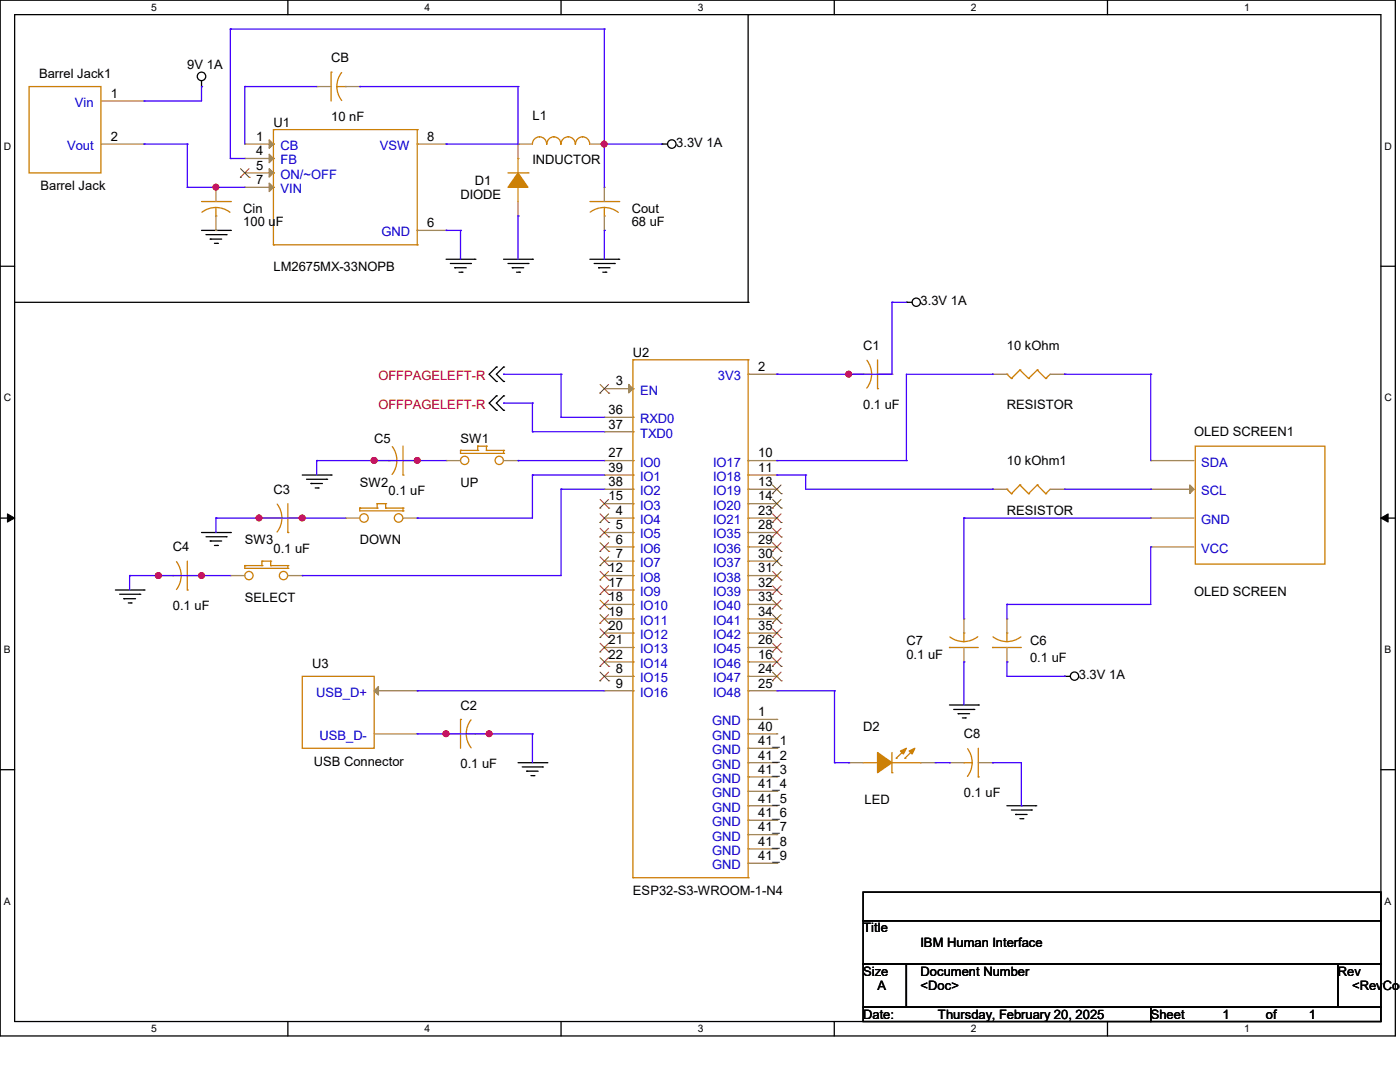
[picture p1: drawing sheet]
<svg xmlns="http://www.w3.org/2000/svg" width="279mm" height="216mm" viewBox="0 0 279 216" stroke-linecap="round" stroke-linejoin="round" font-family="sans-serif">
<path d="M0 0h278.5v206.7h-278.5zM2.9 2.9h272.7v200.9h-272.7z" fill="none" stroke="#000" stroke-width=".25"/>
<g fill="#fff">
<path d="M30.2 .3h1.1v2.3h-1.1z"/>
<path d="M30.2 204.1h1.1v2.3h-1.1z"/>
</g>
<path d="M57.4 0v2.9M57.4 203.8v2.9" fill="none" stroke="#000" stroke-width=".25"/>
<g fill="#fff">
<path d="M84.7 .3h1.1v2.3h-1.1z"/>
<path d="M84.7 204.1h1.1v2.3h-1.1z"/>
</g>
<path d="M112 0v2.9M112 203.8v2.9" fill="none" stroke="#000" stroke-width=".25"/>
<g fill="#fff">
<path d="M139.2 .3h1.1v2.3h-1.1z"/>
<path d="M139.2 204.1h1.1v2.3h-1.1z"/>
</g>
<path d="M166.5 0v2.9M166.5 203.8v2.9" fill="none" stroke="#000" stroke-width=".25"/>
<g fill="#fff">
<path d="M193.8 .3h1.1v2.3h-1.1z"/>
<path d="M193.8 204.1h1.1v2.3h-1.1z"/>
</g>
<path d="M221 0v2.9M221 203.8v2.9" fill="none" stroke="#000" stroke-width=".25"/>
<g fill="#fff">
<path d="M248.3 .3h1.1v2.3h-1.1z"/>
<path d="M248.3 204.1h1.1v2.3h-1.1z"/>
<path d="M.8 28h1.4v2.3h-1.4z"/>
<path d="M276.3 28h1.4v2.3h-1.4z"/>
<path d="M.8 78.2h1.4v2.3h-1.4z"/>
<path d="M276.3 78.2h1.4v2.3h-1.4z"/>
</g>
<path d="M0 53.1h2.9M275.6 53.1h2.9" fill="none" stroke="#000" stroke-width=".25"/>
<g fill="#fff">
<path d="M.8 128.5h1.3v2.2h-1.3z"/>
<path d="M276.3 128.5h1.3v2.2h-1.3z"/>
</g>
<path d="M0 103.4h2.9M275.6 103.4h2.9" fill="none" stroke="#000" stroke-width=".25"/>
<path d="M1.5 102.5l1.4 .9-1.4 .8zM275.6 103.4l1.4-.9v1.7z" fill="#000" stroke="#000" stroke-width=".2"/>
<g fill="#fff">
<path d="M.8 178.7h1.3v2.2h-1.3z"/>
<path d="M276.3 178.7h1.3v2.2h-1.3z"/>
</g>
<g fill="none" stroke="#000" stroke-width=".25">
<path d="M40.2 17.3h.1M40.2 16.1v1.2M149.3 2.9h.1M149.3 2.9v57.4M132.1 28.7h.1M132.1 28.7h1.1M40.2 46h5.8M41.1 46.8h4M42 47.7h.1M42 47.7h2.2M42.8 48.6h.6M43.4 48.6h.1"/>
<path d="M45.1 46.8h.1M46 46h.1M89 51.7h5.8M89.9 52.6h4M90.8 53.4h.1M90.8 53.4h2.2M91.6 54.3h.6M92.2 54.3h.1M93.9 52.6h.1M94.8 51.7h.1M100.5 51.7h5.8M101.4 52.6h4"/>
<path d="M102.2 53.4h.1M102.2 53.4h2.3M103.1 54.3h.6M103.7 54.3h.1M105.4 52.6h.1M106.3 51.7h.1M117.7 51.7h5.8M118.6 52.6h4M119.5 53.4h.1M119.5 53.4h2.3M120.3 54.3h.6M120.9 54.3h.1"/>
<path d="M122.6 52.6h.1M123.5 51.7h.1M2.9 60.3h146.4M99.1 73.2h.1M99.1 76.1h.1M99.1 79h.1M99.1 73.2l-1.5 1.5 1.5 1.4M99.1 79l-1.5 1.4 1.5 1.5M100.5 73.2h.1M100.5 76.1h.1M100.5 79h.1M100.5 73.2l-1.4 1.5 1.4 1.4"/>
<path d="M100.5 79l-1.4 1.4 1.4 1.5M149.3 60.3h.1M180.9 60.3h.1M180.9 60.3h1.1M60.3 94.8h5.8M61.2 95.6h4M62.1 96.5h.1M62.1 96.5h2.2M62.9 97.4h.6M63.5 97.4h.1M65.2 95.6h.1M66.1 94.8h.1"/>
<path d="M99.1 81.9h.1M100.5 81.9h.1M23 117.7h5.7M23.9 118.6h4M24.7 119.5h.1M24.7 119.5h2.4M27.9 118.6h.1M28.7 117.7h.1M40.2 106.3h5.8M41.1 107.1h4M42 107.9h.1M42 107.9h2.2"/>
<path d="M42.8 108.8h.6M43.4 108.8h.1M45.1 107.1h.1M46 106.3h.1M25.6 120.3h.6M26.2 120.3h.1M212.4 135h.1M212.4 135h1.2M0 153.6h2.9M103.4 152.2h5.7M104.2 153h4M105.1 153.9h.1"/>
<path d="M105.1 153.9h2.3M106 154.8h.6M106.6 154.8h.1M108.2 153h.1M109.1 152.2h.1M189.5 140.7h5.7M190.3 141.6h4.1M191.2 142.4h.1M191.2 142.4h2.3M192.1 143.3h.6M192.7 143.3h.1M194.4 141.6h.1"/>
<path d="M195.2 140.7h.1M275.6 153.6h2.9M172.3 178h103.3v5.7h-103.3zM201 160.8h5.7M201.8 161.6h4M202.7 162.5h.1M202.7 162.5h2.3M203.5 163.4h.6M204.1 163.4h.1M205.8 161.6h.1M206.7 160.8h.1M172.3 183.7h103.3v8.7h-103.3z"/>
<path d="M172.3 192.4h8.6v8.6h-8.6zM180.9 192.4h86.1v8.6h-86.1zM267 192.4h8.6v8.6h-8.6zM172.3 201h57.4v2.8h-57.4zM229.7 201h45.9v2.8h-45.9z"/>
<circle cx="40.2" cy="15.2" r=".85"/>
<circle cx="134.1" cy="28.7" r=".85"/>
<circle cx="182.9" cy="60.3" r=".83"/>
<circle cx="214.4" cy="134.9" r=".83"/>
</g>
<g fill="none" stroke="#cc8006" stroke-width=".25">
<path d="M5.8 17.3h14.4v17.2h-14.4zM66.1 14.4h.1M66.1 14.4v5.8M67.2 17.3l.3 1.4 .7 1.4M67.2 17.3h1.7M68.2 14.5l-.7 1.3-.3 1.5M68.9 17.3h.1M54.6 25.9h.1M54.6 28.7h.1M54.6 31.6h.1M54.6 34.5h.1M54.6 37.4h.1"/>
<path d="M54.6 25.9h28.7M54.6 25.9v23M83.3 25.9h.1M83.3 28.7h.1M83.3 25.9v23M101.4 34.5h4M103.4 37.4h.1M103.4 31.6h.1M103.4 31.6v2.9M103.4 37.4v2.8M105.4 34.5h.1M111.9 28.7a1.41 1.41 0 0 0-1.3-1.4 1.5 1.5 0 0 0-1.5 1.4 1.42 1.42 0 0 0-1.4-1.4 1.42 1.42 0 0 0-1.4 1.4"/>
<path d="M114.8 28.7a1.42 1.42 0 0 0-1.4-1.4 1.42 1.42 0 0 0-1.4 1.4M117.7 28.7a1.42 1.42 0 0 0-1.4-1.4 1.42 1.42 0 0 0-1.4 1.4M40.2 40.2h5.8M43.1 43.1h.1M43.1 41.4l1.5 .2 1.3 .8M43.1 41.4l-1.5 .2-1.3 .8M43.1 41.4v1.7M46 40.2h.1M54.6 48.9h.1M54.6 48.9h28.7M83.3 48.9h.1M83.3 46h.1"/>
<path d="M117.7 40.2h5.8M120.6 43.1h.1M120.6 41.4l1.5 .3 1.3 .7M120.6 41.4l-1.5 .2-1.3 .7M120.6 41.4v1.7M123.5 40.2h.1M126.3 71.8h.1M126.3 77.6h.1M126.3 71.8h23M126.3 71.8v103.3M149.3 71.8h.1M149.3 74.7h.1"/>
<path d="M149.3 71.8v103.3M172.3 74.7h.1M172.3 74.7h1.7M173 71.9l.7 1.3 .2 1.5-.2 1.4-.7 1.3M175.1 77.6h.1M175.1 71.8v5.8M201 74.7h.1M201 74.7l.8 .8M201.8 75.5h.1M203.5 73.8h.1M203.5 73.8l1.8 1.7M203.5 73.8l-1.7 1.7"/>
<path d="M205.3 75.5h.1M207 73.8h.1M207 73.8l1.7 1.7M207 73.8l-1.7 1.7M208.7 75.5h.1M209.6 74.7l-.9 .8M77.6 91.9h.1M77.6 91.9h1.6M78.3 89.1l.7 1.3 .2 1.5M79.2 91.9l-.2 1.5-.8 1.3M80.4 94.8h.1M80.4 89v5.8"/>
<path d="M91.9 89.9h.1M91.9 89.9v.6h8.6M91.9 89.9h3.4M95.3 89h.1M95.3 89.9h.1M95.3 89h1.8M95.3 89v.9M97.1 89.9h.1M97.1 89h.1M97.1 89.9h3.4M97.1 89v.9M100.5 90.5h.1"/>
<path d="M100.5 89.9h.1M100.5 89.9v.6M126.3 97.6h.1M126.3 91.9h.1M126.3 94.8h.1M126.3 86.1h.1M126.3 83.3h.1M149.3 91.9h.1M149.3 94.8h.1M149.3 97.6h.1M201 97.6h.1M201 97.6l.8 .9"/>
<path d="M201.8 98.5h.1M203.5 96.8h.1M203.5 96.8l1.8 1.7M203.5 96.8l-1.7 1.7M205.3 98.5h.1M207 96.8h.1M207 96.8l1.7 1.7M207 96.8l-1.7 1.7M208.7 98.5h.1M209.6 97.6l-.9 .9M238.5 89h25.9v23.6h-25.9zM34.5 114.9h.1"/>
<path d="M34.5 114.9h1.7M35.2 112.1l.7 1.3 .3 1.5M36.2 114.9l-.3 1.4-.7 1.3M37.4 117.7h.1M37.4 112v5.7M48.9 112.9h.1M48.9 112.9v.5h8.5M48.9 112.9h3.4M52.3 112h.1M52.3 112.9h.1M52.3 112h1.7M52.3 112v.9"/>
<path d="M54 112.9h.1M54 112h.1M54 112.9h3.4M54 112v.9M54.6 103.4h.1M54.6 103.4h1.7M55.3 100.6l.7 1.3 .3 1.5M56.3 103.4l-.3 1.4-.7 1.3M57.4 113.4h.1M57.4 112.9h.1M57.4 106.3h.1M57.4 100.5v5.8"/>
<path d="M57.4 112.9v.5M71.8 101.4h.1M71.8 101.4v.5h8.6M71.8 101.4h3.5M75.3 100.5h.1M75.3 101.4h.1M75.3 100.5h1.7M75.3 100.5v.9M77 101.4h.1M77 100.5h.1M77 101.4h3.4M77 100.5v.9"/>
<path d="M80.4 101.9h.1M80.4 101.4h.1M80.4 101.4v.5M126.3 103.4h.1M126.3 106.3h.1M126.3 100.5h.1M126.3 109.1h.1M126.3 112h.1M126.3 114.9h.1M126.3 117.7h.1M149.3 106.3h.1M149.3 117.7h.1"/>
<path d="M149.3 103.4h.1M149.3 112h.1M149.3 114.9h.1M149.3 109.1h.1M149.3 100.5h.1M60.3 135h14.4v14.3h-14.4zM126.3 132.1h.1M126.3 126.3h.1M126.3 129.2h.1M126.3 135h.1M126.3 137.8h.1M126.3 120.6h.1"/>
<path d="M126.3 123.5h.1M149.3 123.5h.1M149.3 120.6h.1M149.3 126.3h.1M149.3 129.2h.1M149.3 132.1h.1M149.3 135h.1M149.3 137.8h.1M189.5 129.2h.1M189.5 129.2h5.7M192.4 126.3h.1M192.4 126.3v1.8"/>
<path d="M195.1 127.1l-1.3 .7-1.4 .2-1.5-.2-1.3-.7M198.1 129.2h.1M198.1 129.2h5.7M198.2 127.1a4.6 4.6 0 0 0 5.5 0M201 126.3h.1M201 126.3v1.8M91.9 143.6h.1M91.9 143.6v5.7M93 146.4l.3 1.5 .7 1.3M93 146.4h1.8M94 143.6l-.7 1.3-.3 1.5M94.8 146.4h.1"/>
<path d="M149.3 143.6h.1M149.3 146.4h.1M149.3 149.3h.1M149.3 152.2h.1M149.3 155h.1M149.3 157.9h.1M172.3 152.2h2.8M175.1 152.2h.1M178 154.2h.1M178 152.2h5.7M178 150.2v4M178.9 151.3h.1"/>
<path d="M180.6 151.3h.1M180.6 149.6l-1.7 1.7M182.3 149.6l-1.7 1.7M183.7 152.2h.1M192.4 152.2h.1M192.4 152.2h1.7M193.1 149.4l.7 1.3 .2 1.5M194 152.2l-.2 1.4-.7 1.3M195.2 155h.1M195.2 149.3v5.7M126.3 175.1h.1M126.3 175.1h23"/>
<path d="M149.3 175.1h.1M149.3 160.8h.1M149.3 163.7h.1M149.3 166.5h.1M149.3 169.4h.1M149.3 172.3h.1"/>
<circle cx="92.7" cy="91.9" r=".83"/>
<circle cx="99.6" cy="91.9" r=".83"/>
<circle cx="49.7" cy="114.9" r=".83"/>
<circle cx="56.6" cy="114.9" r=".83"/>
<circle cx="72.6" cy="103.4" r=".85"/>
<circle cx="79.5" cy="103.4" r=".85"/>
</g>
<g fill="#a84" stroke="#a84" stroke-width=".25">
<path d="M53.7 27.9l.9 .8-.9 .9z"/>
<path d="M53.7 30.8l.9 .8-.9 .9z"/>
<path d="M53.7 33.7l.9 .8-.9 .8z"/>
<path d="M53.7 36.5l.9 .9-.9 .8z"/>
<path d="M237.4 96.8l.9 .8-.9 .9z"/>
<path d="M74.7 137.8l.8-.8v1.7z"/>
<path d="M125.5 76.7l.8 .9-.8 .8z"/>
</g>
<g fill="none" stroke="#a84" stroke-width=".25">
<path d="M63.2 17.3h.1M63.2 17.3h2.9M68.9 17.3h2.9M71.8 17.3h.1M20.2 28.7h8.5M20.2 20.2h8.5M28.7 20.2h.1M28.7 28.7h.1M43.1 37.4h.1M43.1 37.4v2.8M48.9 28.7h.1M48.9 31.6h.1"/>
<path d="M48.9 34.5h.1M48.9 37.4h.1M48.9 28.7h5.7M48.9 31.6h5.7M48.9 34.5h5.7M48.9 37.4h5.7M83.3 28.7h5.7M89 28.7h.1M103.4 28.7h.1M103.4 28.7h2.9M103.4 28.7v2.9M117.7 28.7h2.9"/>
<path d="M120.6 37.4h.1M120.6 28.7h.1M120.6 37.4v2.8M43.1 46h.1M43.1 43.1v2.9M83.3 46h5.7M89 46h.1M103.4 43.1h.1M103.4 40.2v2.9M120.6 46h.1M120.6 43.1v2.9M120.6 77.6h.1"/>
<path d="M120.6 77.6h5.7M149.3 74.7h5.7M155 74.7h.1M169.4 74.7h.1M169.4 74.7h2.9M175.1 74.7h2.9M178 74.7h.1M198.1 74.7h.1M198.1 74.7h2.9M209.6 74.7h2.8M212.4 74.7h.1M74.7 91.9h.1"/>
<path d="M74.7 91.9h2.9M80.4 91.9h2.9M83.3 91.9h.1M89 91.9h.1M89 91.9h2.9M100.5 91.9h2.9M103.4 91.9h.1M120.6 91.9h.1M120.6 83.3h.1M120.6 86.1h.1M120.6 97.6h.1M120.6 94.8h.1"/>
<path d="M120.6 97.6h5.7M120.6 91.9h5.7M120.6 94.8h5.7M120.6 83.3h5.7M120.6 86.1h5.7M149.3 97.6h5.7M149.3 91.9h5.7M149.3 94.8h5.7M155 91.9h.1M155 94.8h.1M155 97.6h.1M198.1 97.6h.1"/>
<path d="M198.1 97.6h2.9M209.6 97.6h2.8M212.4 97.6h.1M229.7 97.6h.1M229.7 91.9h.1M229.7 97.6h8.6M229.7 91.9h8.6M31.6 114.9h.1M31.6 114.9h2.9M37.4 114.9h2.8M40.2 114.9h.1M46 114.9h.1"/>
<path d="M46 114.9h2.9M51.7 103.4h.1M51.7 103.4h2.9M57.4 114.9h2.9M57.4 103.4h2.9M60.3 114.9h.1M60.3 103.4h.1M68.9 103.4h.1M68.9 103.4h2.9M80.4 103.4h2.9M83.3 103.4h.1M120.6 103.4h.1"/>
<path d="M120.6 106.3h.1M120.6 109.1h.1M120.6 112h.1M120.6 114.9h.1M120.6 100.5h.1M120.6 117.7h.1M120.6 114.9h5.7M120.6 109.1h5.7M120.6 103.4h5.7M120.6 106.3h5.7M120.6 112h5.7M120.6 100.5h5.7"/>
<path d="M120.6 117.7h5.7M149.3 114.9h5.7M149.3 109.1h5.7M149.3 103.4h5.7M149.3 106.3h5.7M149.3 112h5.7M149.3 100.5h5.7M149.3 117.7h5.7M155 100.5h.1M155 103.4h.1M155 106.3h.1M155 109.1h.1"/>
<path d="M155 112h.1M155 114.9h.1M155 117.7h.1M229.7 109.1h.1M229.7 103.4h.1M229.7 109.1h8.6M229.7 103.4h8.6M74.7 137.8h8.6M83.3 137.8h.1M120.6 135h.1M120.6 137.8h.1M120.6 120.6h.1"/>
<path d="M120.6 123.5h.1M120.6 126.3h.1M120.6 129.2h.1M120.6 132.1h.1M120.6 137.8h5.7M120.6 135h5.7M120.6 132.1h5.7M120.6 120.6h5.7M120.6 123.5h5.7M120.6 126.3h5.7M120.6 129.2h5.7M149.3 137.8h5.7"/>
<path d="M149.3 135h5.7M149.3 132.1h5.7M149.3 120.6h5.7M149.3 123.5h5.7M149.3 126.3h5.7M149.3 129.2h5.7M155 132.1h.1M155 135h.1M155 137.8h.1M155 129.2h.1M155 120.6h.1M155 123.5h.1"/>
<path d="M155 126.3h.1M192.4 132.1h.1M192.4 123.5h.1M192.4 123.5v2.8M192.4 129.2v2.9M201 132.1h.1M201 123.5h.1M201 123.5v2.8M201 129.2v2.9M74.7 146.4h8.6M83.3 146.4h.1M89 146.4h.1"/>
<path d="M89 146.4h2.9M94.8 146.4h2.8M97.6 146.4h.1M149.3 146.4h5.7M149.3 152.2h5.7M149.3 143.6h5.7M149.3 149.3h5.7M149.3 155h5.7M149.3 157.9h5.7M155 143.6h.1M155 146.4h.1M155 149.3h.1"/>
<path d="M155 152.2h.1M155 155h.1M155 157.9h.1M169.4 152.2h.1M169.4 152.2h2.9M183.7 152.2h2.9M186.6 152.2h.1M189.5 152.2h.1M189.5 152.2h2.9M195.2 152.2h2.9M198.1 152.2h.1M149.3 160.8h5.7"/>
<path d="M149.3 163.7h5.7M149.3 166.5h5.7M149.3 169.4h5.7M149.3 172.3h5.7M155 160.8h.1M155 163.7h.1M155 166.5h.1M155 169.4h.1M155 172.3h.1"/>
</g>
<g fill="none" stroke="#804000" stroke-width=".2">
<path d="M48 35.4h.1M48 33.7l1.7 1.7M49.7 33.7l-1.7 1.7M49.7 35.4h.1M119.7 78.4h.1M119.8 76.7l1.7 1.7M121.5 76.7l-1.8 1.7M121.5 78.4h.1M119.8 99.7l1.7 1.7M121.5 99.7l-1.8 1.7M154.1 98.5h.1M154.2 96.8l1.7 1.7"/>
<path d="M154.2 99.7l1.7 1.7M155.9 99.7l-1.8 1.7M155.9 96.8l-1.8 1.7M155.9 98.5h.1M119.7 104.3h.1M119.7 107.1h.1M119.7 110h.1M119.7 112.9h.1M119.7 115.7h.1M119.7 101.4h.1M119.7 118.6h.1M119.8 102.5l1.7 1.8"/>
<path d="M119.8 105.4l1.7 1.7M119.8 108.3l1.7 1.7M119.8 111.1l1.7 1.8M119.8 114l1.7 1.7M119.8 116.9l1.7 1.7M119.8 119.8l1.7 1.7M121.5 102.5l-1.8 1.8M121.5 105.4l-1.8 1.7M121.5 108.3l-1.8 1.7M121.5 111.1l-1.8 1.8M121.5 114l-1.8 1.7M121.5 116.9l-1.8 1.7"/>
<path d="M121.5 119.8l-1.8 1.7M121.5 104.3h.1M121.5 107.1h.1M121.5 110h.1M121.5 112.9h.1M121.5 115.7h.1M121.5 101.4h.1M121.5 118.6h.1M154.1 101.4h.1M154.1 104.3h.1M154.1 107.1h.1M154.1 110h.1"/>
<path d="M154.1 112.9h.1M154.1 115.7h.1M154.1 118.6h.1M154.2 102.5l1.7 1.8M154.2 105.4l1.7 1.7M154.2 108.3l1.7 1.7M154.2 111.1l1.7 1.8M154.2 114l1.7 1.7M154.2 116.9l1.7 1.7M154.2 119.8l1.7 1.7M155.9 102.5l-1.8 1.8M155.9 105.4l-1.8 1.7"/>
<path d="M155.9 108.3l-1.8 1.7M155.9 111.1l-1.8 1.8M155.9 114l-1.8 1.7M155.9 116.9l-1.8 1.7M155.9 119.8l-1.8 1.7M155.9 101.4h.1M155.9 104.3h.1M155.9 107.1h.1M155.9 110h.1M155.9 112.9h.1M155.9 115.7h.1M155.9 118.6h.1"/>
<path d="M119.7 135.8h.1M119.7 121.5h.1M119.7 124.4h.1M119.7 127.2h.1M119.7 130.1h.1M119.7 133h.1M119.8 134.1l1.7 1.7M119.8 122.6l1.7 1.8M119.8 125.5l1.7 1.7M119.8 128.4l1.7 1.7M119.8 131.2l1.7 1.8M121.5 134.1l-1.8 1.7"/>
<path d="M121.5 131.2l-1.8 1.8M121.5 122.6l-1.8 1.8M121.5 125.5l-1.8 1.7M121.5 128.4l-1.8 1.7M121.5 135.8h.1M121.5 121.5h.1M121.5 124.4h.1M121.5 127.2h.1M121.5 130.1h.1M121.5 133h.1M154.1 133h.1M154.1 135.8h.1"/>
<path d="M154.1 130.1h.1M154.1 121.5h.1M154.1 124.4h.1M154.1 127.2h.1M154.2 131.2l1.7 1.8M154.2 134.1l1.7 1.7M154.2 128.4l1.7 1.7M154.2 122.6l1.7 1.8M154.2 125.5l1.7 1.7M155.9 131.2l-1.8 1.8M155.9 134.1l-1.8 1.7M155.9 128.4l-1.8 1.7"/>
<path d="M155.9 122.6l-1.8 1.8M155.9 125.5l-1.8 1.7M155.9 133h.1M155.9 135.8h.1M155.9 130.1h.1M155.9 121.5h.1M155.9 124.4h.1M155.9 127.2h.1"/>
</g>
<g fill="#cc8006" stroke="#cc8006" stroke-width=".25">
<path d="M103.4 34.5l2 2.9h-4z" fill-rule="evenodd"/>
<path d="M175.1 150.2l2.9 2-2.9 2z" fill-rule="evenodd"/>
<path d="M181.4 149.9l1.2-.6-.6 1.2z" fill-rule="evenodd"/>
<path d="M179.7 149.9l1.2-.6-.6 1.2z" fill-rule="evenodd"/>
</g>
<g fill="none" stroke="#4200ff" stroke-width=".25">
<path d="M40.2 17.3h.1M40.2 17.3v2.9h-11.5M46 5.8h.1M46 5.8v25.8M46 5.8h74.6M48.9 17.3h.1M48.9 17.3v11.4M48.9 17.3h14.3M71.8 17.3h.1M71.8 17.3h31.6M103.4 17.3h.1M103.4 17.3v11.4h-14.4"/>
<path d="M120.6 5.8h.1M120.6 5.8v31.6M28.7 20.2h.1M28.7 28.7h.1M28.7 28.7h8.7M37.4 28.7h.1M37.4 37.4h.1M37.4 28.7v8.7M37.4 37.4h11.5M43.1 37.4h.1M46 31.6h.1M46 31.6h2.9"/>
<path d="M89 28.7h.1M120.6 28.7h.1M120.6 28.7h11.5M89 46h.1M89 46h2.9M91.9 46h.1M91.9 46v5.7M103.4 43.1h.1M103.4 43.1v8.6M120.6 46h.1M120.6 46v5.7M100.5 74.7h.1"/>
<path d="M100.5 74.7h11.5M112 74.7h.1M112 74.7v8.6M155 74.7h.1M169.4 74.7h.1M178 60.3h.1M178 60.3v14.4h-23M178 60.3h2.9M198.1 74.7h.1M198.1 74.7h-17.2v17.2M212.4 74.7h.1M212.4 74.7h17.3"/>
<path d="M229.7 74.7h.1M229.7 74.7v17.2M63.2 91.9h.1M63.2 91.9h25.8M63.2 91.9v2.9M74.7 91.9h.1M83.3 91.9h.1M100.5 80.4h.1M100.5 80.4h5.8M103.4 91.9h.1M103.4 91.9h17.2M106.3 94.8h.1"/>
<path d="M106.3 86.1h.1M106.3 80.4h.1M106.3 80.4v5.7M106.3 94.8v8.6h-23M106.3 94.8h14.3M106.3 86.1h14.3M112 97.6h.1M112 83.3h.1M112 97.6v17.3h-51.7M112 97.6h8.6M112 83.3h8.6M155 91.9h.1"/>
<path d="M155 94.8h.1M155 91.9h25.9M155 94.8h5.8M160.8 94.8h.1M160.8 94.8v2.8h37.3M180.9 91.9h.1M198.1 97.6h.1M212.4 97.6h17.3M229.7 97.6h.1M25.9 114.9h.1M25.9 114.9h20.1M25.9 114.9v2.8"/>
<path d="M31.6 114.9h.1M40.2 114.9h.1M43.1 103.4h.1M43.1 103.4h25.8M43.1 103.4v2.9M51.7 103.4h.1M60.3 114.9h.1M60.3 103.4h.1M83.3 103.4h.1M192.4 103.4h.1M192.4 103.4h37.3M192.4 103.4v20.1"/>
<path d="M229.7 109.1h.1M229.7 109.1v11.5h-28.7M83.3 137.8h.1M83.3 137.8h37.3M155 137.8h11.5M166.5 137.8h.1M166.5 137.8v14.4M192.4 132.1h.1M192.4 132.1v8.6M201 132.1h.1M201 120.6h.1M201 120.6v2.9"/>
<path d="M201 132.1v2.9h11.4M212.4 135h.1M83.3 146.4h.1M83.3 146.4h23M89 146.4h.1M97.6 146.4h.1M106.3 146.4h.1M106.3 146.4v5.8M166.5 152.2h.1M166.5 152.2h2.9M169.4 152.2h.1M186.6 152.2h2.9"/>
<path d="M189.5 152.2h.1M198.1 152.2h.1M198.1 152.2h5.7v8.6M203.8 160.8h.1"/>
</g>
<g fill="#f00" stroke="#f00" stroke-width=".25">
<circle cx="43.1" cy="37.3" r=".55"/>
<circle cx="120.6" cy="28.7" r=".55"/>
<circle cx="74.7" cy="91.9" r=".56"/>
<circle cx="169.4" cy="74.7" r=".55"/>
<circle cx="97.6" cy="146.4" r=".55"/>
<circle cx="89" cy="146.4" r=".56"/>
<circle cx="40.2" cy="114.9" r=".55"/>
<circle cx="31.6" cy="114.9" r=".56"/>
<circle cx="60.3" cy="103.4" r=".56"/>
<circle cx="51.7" cy="103.4" r=".55"/>
<circle cx="83.3" cy="91.9" r=".55"/>
</g>
<g font-size="2.6">
<text x="7.8" y="15.6">Barrel Jack1</text>
<text x="37.4" y="13.8">9V 1A</text>
<text x="66.1" y="12.4">CB</text>
<text x="22.1" y="19.5">1</text>
<text x="106.3" y="23.9">L1</text>
<text x="22.1" y="28.1">2</text>
<text x="51.1" y="28.1">1</text>
<text x="54.6" y="25.4">U1</text>
<text x="66.1" y="24.2">10 nF</text>
<text x="85.3" y="28.1">8</text>
<text x="135" y="29.4">3.3V 1A</text>
<text x="51.1" y="31">4</text>
<text x="51.1" y="33.9">5</text>
<text x="106.3" y="32.8">INDUCTOR</text>
<text x="8.1" y="38">Barrel Jack</text>
<text x="51.1" y="36.7">7</text>
<text x="91.9" y="39.7">DIODE</text>
<text x="94.8" y="36.8">D1</text>
<text x="48.6" y="42.5">Cin</text>
<text x="48.6" y="45.1">100 uF</text>
<text x="85.3" y="45.3">6</text>
<text x="126.1" y="42.5">Cout</text>
<text x="126.1" y="45.1">68 uF</text>
<text x="54.6" y="54.1">LM2675MX-33NOPB</text>
<text x="183.7" y="60.9">3.3V 1A</text>
<text x="126.3" y="71.2">U2</text>
<text x="172.3" y="69.8">C1</text>
<text x="201" y="69.8">10 kOhm</text>
<text x="122.9" y="76.9">3</text>
<text x="151.3" y="74">2</text>
<text x="121.5" y="82.6">36</text>
<text x="172.3" y="81.6">0.1 uF</text>
<text x="201" y="81.6">RESISTOR</text>
<text x="74.7" y="88.5">C5</text>
<text x="91.9" y="88.5">SW1</text>
<text x="121.5" y="85.5">37</text>
<text x="238.3" y="87">OLED SCREEN1</text>
<text x="121.5" y="91.3">27</text>
<text x="121.5" y="94.1">39</text>
<text x="151.3" y="91.3">10</text>
<text x="151.3" y="94.1">11</text>
<text x="201" y="92.8">10 kOhm1</text>
<text x="54.6" y="98.6">C3</text>
<text x="71.8" y="97.1">SW2</text>
<text x="77.6" y="98.8">0.1 uF</text>
<text x="91.9" y="97.1">UP</text>
<text x="121.5" y="99.9">15</text>
<text x="121.5" y="97">38</text>
<text x="151.3" y="97">13</text>
<text x="151.3" y="99.9">14</text>
<text x="122.9" y="102.7">4</text>
<text x="122.9" y="105.6">5</text>
<text x="151.3" y="102.7">23</text>
<text x="151.3" y="105.6">28</text>
<text x="201" y="102.8">RESISTOR</text>
<text x="34.5" y="110">C4</text>
<text x="48.9" y="108.6">SW3</text>
<text x="54.6" y="110.3">0.1 uF</text>
<text x="71.8" y="108.6">DOWN</text>
<text x="122.9" y="108.5">6</text>
<text x="122.9" y="111.3">7</text>
<text x="151.3" y="108.5">29</text>
<text x="151.3" y="111.3">30</text>
<text x="121.5" y="114.2">12</text>
<text x="121.5" y="117.1">17</text>
<text x="121.5" y="120">18</text>
<text x="151.3" y="114.2">31</text>
<text x="151.3" y="117.1">32</text>
<text x="151.3" y="120">33</text>
<text x="238.3" y="118.9">OLED SCREEN</text>
<text x="34.5" y="121.8">0.1 uF</text>
<text x="48.9" y="120.1">SELECT</text>
<text x="121.5" y="122.9">19</text>
<text x="121.5" y="125.7">20</text>
<text x="151.3" y="122.9">34</text>
<text x="151.3" y="125.7">35</text>
<text x="121.5" y="128.6">21</text>
<text x="121.5" y="131.4">22</text>
<text x="151.3" y="131.4">16</text>
<text x="151.3" y="128.6">26</text>
<text x="180.9" y="128.7">C7</text>
<text x="180.9" y="131.5">0.1 uF</text>
<text x="205.6" y="128.7">C6</text>
<text x="62.3" y="133.3">U3</text>
<text x="122.9" y="134.3">8</text>
<text x="122.9" y="137.2">9</text>
<text x="151.3" y="134.3">24</text>
<text x="151.3" y="137.2">25</text>
<text x="205.6" y="132.1">0.1 uF</text>
<text x="215.3" y="135.6">3.3V 1A</text>
<text x="91.9" y="141.6">C2</text>
<text x="151.3" y="142.9">1</text>
<text x="151.3" y="145.8">40</text>
<text x="151.3" y="148.7">41_1</text>
<text x="172.3" y="145.9">D2</text>
<text x="192.4" y="147.3">C8</text>
<text x="62.6" y="152.8">USB Connector</text>
<text x="91.9" y="153.3">0.1 uF</text>
<text x="151.3" y="151.6">41_2</text>
<text x="151.3" y="154.4">41_3</text>
<text x="151.3" y="157.3">41_4</text>
<text x="151.3" y="160.1">41_5</text>
<text x="172.6" y="160.5">LED</text>
<text x="192.4" y="159.1">0.1 uF</text>
<text x="151.3" y="163">41_6</text>
<text x="151.3" y="165.9">41_7</text>
<text x="151.3" y="168.7">41_8</text>
<text x="151.3" y="171.6">41_9</text>
<text x="126.3" y="178.6">ESP32-S3-WROOM-1-N4</text>
<text x="172.3" y="186.1">Title</text>
<text x="183.7" y="188.9">IBM Human Interface</text>
<text x="172.3" y="194.7">Size</text>
<text x="175.1" y="197.6">A</text>
<text x="183.7" y="194.7">Document Number</text>
<text x="183.7" y="197.6">&lt;Doc&gt;</text>
<text x="267" y="194.7">Rev</text>
<text x="269.8" y="197.6">&lt;RevCod</text>
<text x="172.3" y="203.3">Date:</text>
<text x="187.2" y="203.3">Thursday, February 20, 2025</text>
<text x="229.7" y="203.3">Sheet</text>
<text x="244" y="203.3">1</text>
<text x="252.6" y="203.3">of</text>
<text x="261.2" y="203.3">1</text>
</g>
<g font-size="2.6" fill="#00c">
<text x="14.9" y="21.3">Vin</text>
<text x="13.4" y="29.9">Vout</text>
<text x="56" y="29.9">CB</text>
<text x="75.8" y="29.9">VSW</text>
<text x="56" y="32.8">FB</text>
<text x="56" y="35.7">ON/~OFF</text>
<text x="56" y="38.6">VIN</text>
<text x="76.1" y="47.2">GND</text>
<text x="143.3" y="75.9">3V3</text>
<text x="127.8" y="78.7">EN</text>
<text x="127.8" y="84.5">RXD0</text>
<text x="127.8" y="87.3">TXD0</text>
<text x="127.8" y="93.1">IO0</text>
<text x="127.8" y="96">IO1</text>
<text x="142.3" y="93.1">IO17</text>
<text x="142.3" y="96">IO18</text>
<text x="239.7" y="93.1">SDA</text>
<text x="127.8" y="101.7">IO3</text>
<text x="127.8" y="98.8">IO2</text>
<text x="142.3" y="98.8">IO19</text>
<text x="142.3" y="101.7">IO20</text>
<text x="239.7" y="98.8">SCL</text>
<text x="127.8" y="104.6">IO4</text>
<text x="127.8" y="107.4">IO5</text>
<text x="142.3" y="104.6">IO21</text>
<text x="142.3" y="107.4">IO35</text>
<text x="239.7" y="104.6">GND</text>
<text x="127.8" y="110.3">IO6</text>
<text x="127.8" y="113.2">IO7</text>
<text x="142.3" y="110.3">IO36</text>
<text x="142.3" y="113.2">IO37</text>
<text x="239.7" y="110.3">VCC</text>
<text x="127.8" y="116">IO8</text>
<text x="127.8" y="118.9">IO9</text>
<text x="142.3" y="116">IO38</text>
<text x="142.3" y="118.9">IO39</text>
<text x="127.8" y="121.8">IO10</text>
<text x="127.8" y="124.7">IO11</text>
<text x="142.3" y="121.8">IO40</text>
<text x="142.3" y="124.7">IO41</text>
<text x="127.8" y="127.5">IO12</text>
<text x="127.8" y="130.4">IO13</text>
<text x="142.3" y="130.4">IO45</text>
<text x="142.3" y="127.5">IO42</text>
<text x="127.8" y="136.1">IO15</text>
<text x="127.8" y="133.3">IO14</text>
<text x="142.3" y="133.3">IO46</text>
<text x="142.3" y="136.1">IO47</text>
<text x="63.1" y="139">USB_D+</text>
<text x="127.8" y="139">IO16</text>
<text x="142.3" y="139">IO48</text>
<text x="63.8" y="147.6">USB_D-</text>
<text x="142.2" y="144.7">GND</text>
<text x="142.2" y="147.6">GND</text>
<text x="142.2" y="150.5">GND</text>
<text x="142.2" y="153.4">GND</text>
<text x="142.2" y="156.2">GND</text>
<text x="142.2" y="159.1">GND</text>
<text x="142.2" y="162">GND</text>
<text x="142.2" y="164.8">GND</text>
<text x="142.2" y="167.7">GND</text>
<text x="142.2" y="170.6">GND</text>
<text x="142.2" y="173.4">GND</text>
</g>
<g font-size="2.6" fill="#f00">
<text x="75.5" y="75.9">OFFPAGELEFT-R</text>
<text x="75.5" y="81.6">OFFPAGELEFT-R</text>
</g>
<g font-size="2.1">
<text x="30.2" y="2.2">5</text>
<text x="84.7" y="2.2">4</text>
<text x="139.2" y="2.2">3</text>
<text x="193.8" y="2.2">2</text>
<text x="248.3" y="2.2">1</text>
<text x=".8" y="29.8">D</text>
<text x="276.3" y="29.8">D</text>
<text x=".8" y="80.1">C</text>
<text x="276.3" y="80.1">C</text>
<text x=".8" y="130.3">B</text>
<text x="276.3" y="130.3">B</text>
<text x=".8" y="180.5">A</text>
<text x="276.3" y="180.5">A</text>
<text x="30.2" y="206">5</text>
<text x="84.7" y="206">4</text>
<text x="139.2" y="206">3</text>
<text x="193.8" y="206">2</text>
<text x="248.3" y="206">1</text>
</g>
</svg>
